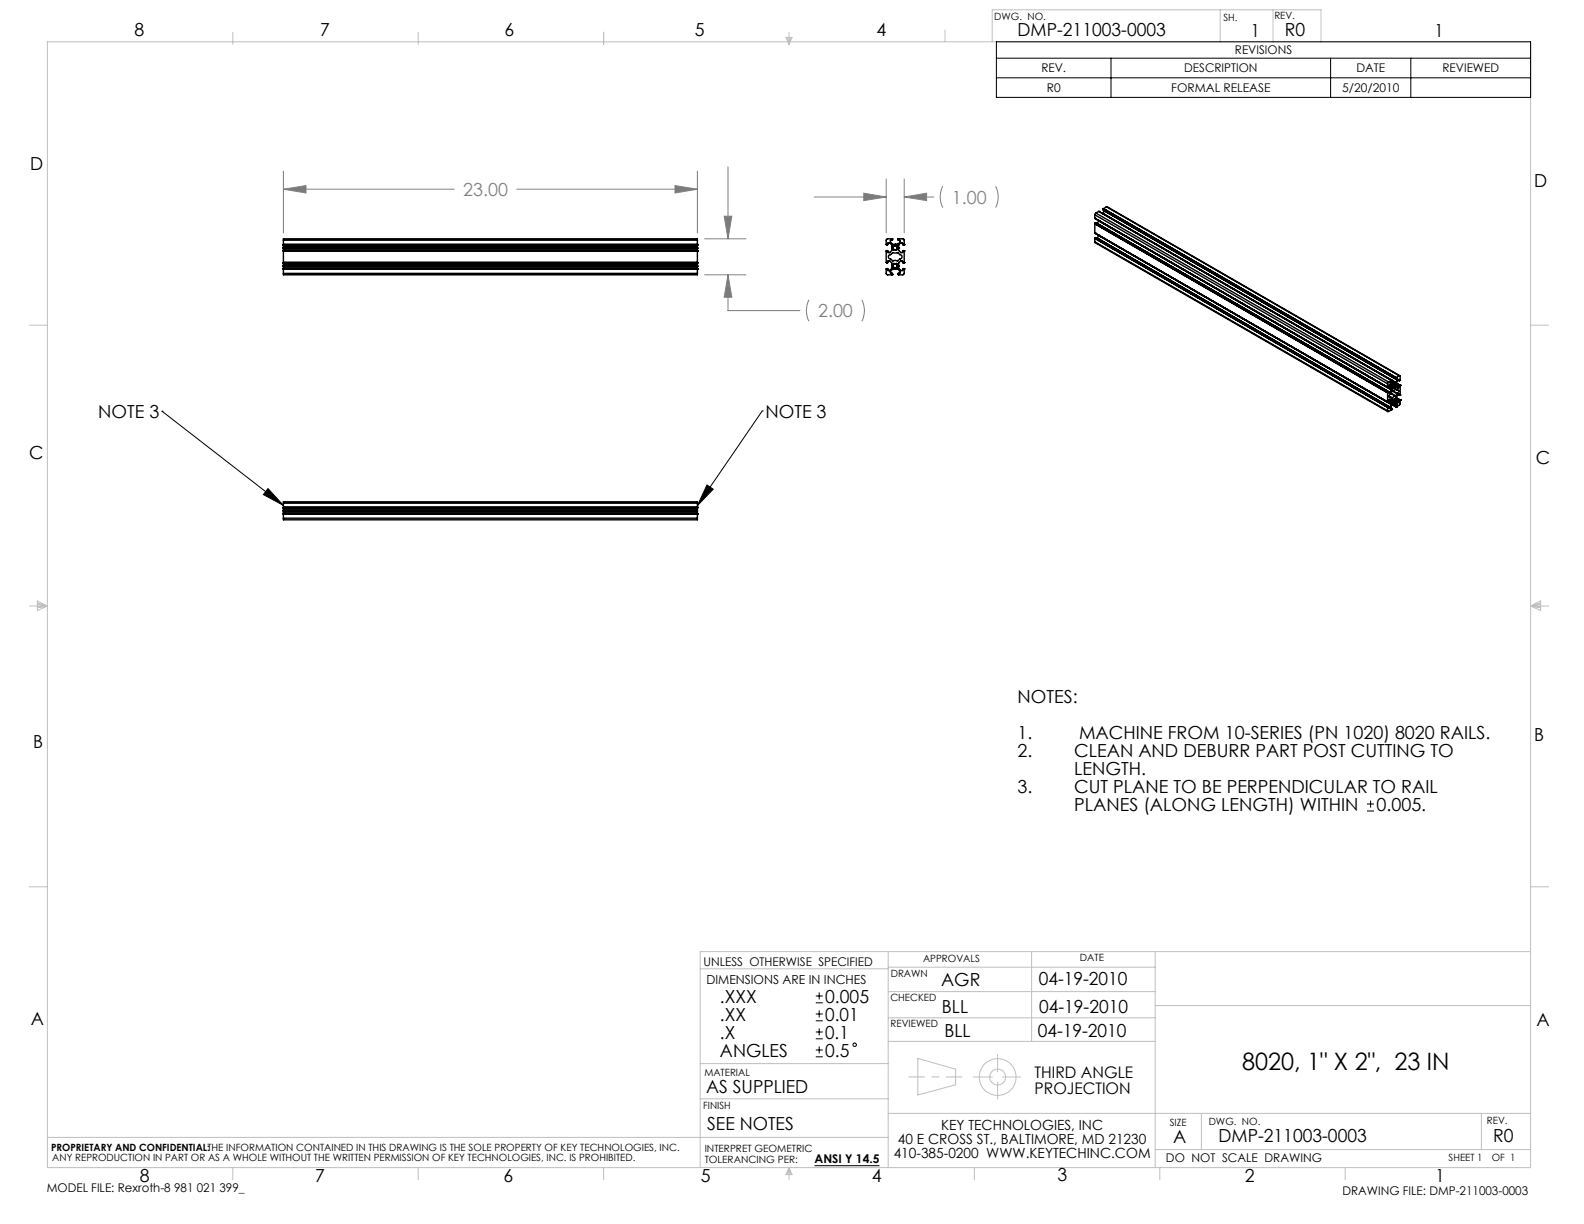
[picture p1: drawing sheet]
<svg xmlns="http://www.w3.org/2000/svg" width="279mm" height="216mm" viewBox="0 0 279 216" stroke-linecap="round" stroke-linejoin="round" font-family="sans-serif">
<g fill="none" stroke="#c0c0c0" stroke-width=".18">
<path d="M8.4 7.4h261.6v198.6h-261.6zM41.1 5.7v2.1M73.8 5.7v2.1M106.5 5.7v2.1M138.6 6.6h1.1l-.5 1.2zM138.9 6.6l.3 1.2M139.2 5.7v2.1M139.5 6.6l-.3 1.2M166.7 5.3v2.1M175 7.4v-5.7h58v5.7M215.2 1.7v5.7M224.5 1.7v5.7"/>
<path d="M5.2 57.4h3.2M270 57.4h3.2M5.2 106.9h3.2M6.6 106l1.8 .9-1.8 .8zM6.6 106.4l1.8 .5M6.6 106.6l1.8 .3M8.4 106.9l-1.8 .2M270 106.9h3.2M270 106.9l1.7 .2M270 106.9l1.7-.9v1.7zM271.7 106.6l-1.7 .3M271.7 106.4l-1.7 .5"/>
<path d="M5.2 156.4h3.2M270 156.4h3.2M123.5 170.9h33.2M156.7 167.9v38.1M156.7 179.5h47.1M156.7 174.9h47.1M156.7 170.6h47.1M182 167.9v15.8M203.8 167.9v38.1M203.8 177.4h66.2M270 167.9h-146.5v38.1M123.5 193.8h33.2"/>
<path d="M123.5 187.6h33.2M156.7 196.4h113.3M156.7 183.7h47.1M161.9 186.7l6.7 1.9v2.7l-6.7 1.8zM171.7 190h3.3M176 186v3.1M176 190.9v3M176.8 190h3.3M211.9 196.4v6.4M261.3 196.4v6.4M8.4 200.6h148.3M41.1 206v2.1"/>
<path d="M73.8 206v2.1M106.5 206v2.1M139.2 206v2.1M139.2 206l.5 1.2h-1.1zM139.2 206l-.3 1.2M139.2 206l.3 1.2M171.9 206v2.1M203.8 202.8h66.2M204.6 206v2.1M237.3 206v2.1"/>
<circle cx="176" cy="190" r="1.4"/>
<circle cx="176" cy="190" r="3.2"/>
</g>
<path d="M169.7 190h-9.4" fill="none" stroke="#c0c0c0" stroke-width=".18" stroke-dasharray="15.2 1.3 1.3 1.3" stroke-dashoffset="12.5"/>
<g fill="none" stroke="#000" stroke-width=".18">
<path d="M175.8 7.4h94.2v9.8h-94.2zM175.8 10.3h94.2M175.8 13.7h94.2M196 10.3v6.9M234.7 10.3v6.9M248.8 10.3v6.9M28.6 72.5h.1M28.6 72.5l21.4 16.6M134.4 72.5h.1M134.4 72.5l-11.4 16.7M47.3 86.2l2.7 2.9-3.5-1.9zM124.7 85.5l1.1 .8-2.8 2.9z"/>
<path d="M241.1 143.1h1.3M241.1 141.8h1.3M241.8 141.2v1.3"/>
</g>
<g fill="none" stroke="#808080" stroke-width=".18">
<path d="M50 33.4l4-.7v1.3zM50 30.2v10.9M50 33.4h30.1M91.2 33.4h31.8M119.1 32.7l3.9 .7-3.9 .6zM123 30.2v10.9M127.7 38.1h1.4l-.7 4zM128.4 29.4v12.7M143.6 34.7h12.7M152.4 34.1l3.9 .6-3.9 .7zM156.3 31.6v9.5M159.5 34.7l3.9-.6v1.3z"/>
<path d="M159.5 31.6v9.5M159.5 34.7h5.2M166.3 32.8a4.1 4.1 0 0 0 0 3.8M175.6 32.8a4.1 4.1 0 0 1 0 3.8M124.3 48.5h7.3M124.3 42.1h7.3M128.4 48.5l.7 3.9h-1.4zM128.4 48.5v6.3h12.7M142.7 52.9a4.1 4.1 0 0 0 0 3.8M152 52.9a4.1 4.1 0 0 1 0 3.8"/>
</g>
<path d="M47.3 86.2l2.7 2.9-3.5-1.9zM124.7 85.5l1.1 .8-2.8 2.9z" fill="#000"/>
<path d="M119.1 32.7l3.9 .7-3.9 .6zM50 33.4l4-.7v1.3zM128.4 48.5l.7 3.9h-1.4zM127.7 38.1h1.4l-.7 4zM159.5 34.7l3.9-.6v1.3zM152.4 34.1l3.9 .6-3.9 .7z" fill="#808080"/>
<g fill="none" stroke="#000" stroke-width=".25">
<path d="M193.1 38.5l52.4 30.2M193.1 39.4v.1M193.1 37.9l51.7 29.8M193.1 38.5l51.7 29.8M193.1 37.9v.6M193.1 39.5v1.6M193.1 39.4l51.7 29.9M193.1 39.5l51.7 29.8M193.1 39.4h.1M193.1 38.5h.1M193.1 39.4l51.7 29.8M193.2 39.4h-.1"/>
<path d="M193.2 39.4l51.6 29.8M193.3 39.3l51.8 30M193.3 39.3l51.6 29.8M193.3 39.3l-.1 .1M193.3 37.6l-.2 .3M193.3 37.6l51.6 29.8M193.5 39.4h.1M193.5 39.4l51.7 29.8M193.8 37.3h.1M193.8 38.9h.1M193.8 38.9v.1M193.8 37.3l51.7 29.8"/>
<path d="M193.8 37.3l-.5 .3M193.8 39l51.6 29.8M193.8 39l-.3 .4M194.5 37.7h.1M194.5 37.7l51.7 29.8M194.6 37.6l-.1 .1M194.6 37.6l51.6 29.9M194.6 36.9v.1M194.6 37l51.9 30M194.6 36.9l51.6 29.8M194.6 37l51.6 29.8M194.6 36.9h.1"/>
<path d="M194.6 36.8v.1M194.6 36.8h.1M194.6 36.8l51.7 29.8M194.8 37.2l51.7 29.8M194.8 37.2l-.2 .4M194.8 37.1v.1M195.2 36.5l-.6 .3M195.2 36.5l51.7 29.8M195.2 36.5l51.6 29.8M50 42.4v-.3h73v.3M50 43.1h.1M50 47.4h.1"/>
<path d="M50 48.2v.3h73v-.3M50 44.3h.1M50 46.3h.1M50 44.2v.1M50 43.2h.1M50 44.2h.1M50 46.4h.1M50 43.2v.1M50 44.2h73M50 46.4v.1M50 47.3h73M50 43.6h73"/>
<path d="M50 43.8h.1M50 46.8h73M50 47h.1M50 43.7h73M50 42.4h73M50 43.1h73M50 42.4v.8M50 43.3v.9M50 44.3v2.1M50 46.5v.9M50 47.4v.8M50 47.4h73"/>
<path d="M50 48.2h73M50 44.3h73M50 46.3h73M50 43.2h73M50 46.4h73M50 43.3h73M50 46.5h73M50 43.8h73M50 47h73M123 43.1h.1M123 47.4h.1M123 44.3h.1"/>
<path d="M123 46.3h.1M123 44.2v.1M123 43.2h.1M123 44.2h.1M123 46.4h.1M123 43.2v.1M123 46.4v.1M123 43.8h.1M123 47h.1M123 42.4v.8M123 43.3v.9M123 44.3v2.1"/>
<path d="M123 46.5v.9M123 47.4v.8M156.4 47.4v1h.9M156.4 47.4h.1M156.4 44.3h.1M156.4 43.1h.1M156.4 46.3h.1M156.4 44.3v2M156.4 46.3h.2v-.3h.4l.3 .4v.6M156.4 44.2v.1M156.4 44.2h.1M156.4 43.1h.2v-.2h.4l.3 .3v.6"/>
<path d="M156.7 45.1l.7-.5h1l.3 .3a.37 .37 0 0 1 .4 .4 .37 .37 0 0 1-.4 .3l-.3 .4-.4-.1-.6 .1-.3-.4h-.3zM157.1 44.9h.1M157.3 47v.3l-.4 .4h-.3v-.3h-.2M157.3 47h.1M157.3 43.8v.4l-.4 .4h-.3v-.4h-.2M157.3 43.8h.1M157.3 48.4h.1M157.4 42.2v.2h-.3v.3l.3 .4h.4M157.4 48.4h.1M157.4 48.4h-.1M157.4 42.2l-.9-.1-.2 .2 .1 .8M157.4 42.2h.1"/>
<path d="M157.6 43.4l.6-.1 .1 .2v.1a.23 .23 0 0 1 0 .3 .23 .23 0 0 1-.3 .1h-.2a.18 .18 0 0 1-.3 0 .18 .18 0 0 1 .1-.3zM157.6 46.6l.5-.1 .2 .1v.2a.23 .23 0 0 1 0 .3 .23 .23 0 0 1-.3 .1h-.2a.18 .18 0 0 1-.3 0 .18 .18 0 0 1 .1-.3zM157.8 43.1h.1M157.8 47.4h.1M157.8 47.4h-.4l-.3 .4v.4h.3v.2M157.9 43.1h.1M157.9 47.4h.1M157.9 47.4h-.1M158 43.1h.1M158 47.4h.4l.3 .4v.4h-.3v.2M158 47.4h.1M158 43.1h-.1"/>
<path d="M158.3 43.9h.1M158.3 47h.1M158.4 42.2v.2h.3v.3l-.3 .4h-.4M158.4 42.2h.1M158.4 48.4h.1M158.5 42.1l-.1 .1M158.5 42.1h.1M158.5 46.8v.2M158.5 48.4h.1M158.5 43.7v.1M158.5 42.1h.8l.2 .1v.9M158.5 43.8h.1"/>
<path d="M158.5 43.8v.4l.4 .4h.3v-.4h.2M158.5 47h.1M158.5 47v.3l.4 .4h.3v-.3h.2M158.5 46.8h.1M158.5 43.6v.1M159.4 43.2h.1M159.4 43.2l-.2-.1v-.2h-.3l-.4 .3v.4M159.4 44.2l.1 .1M159.4 46.4h.1M159.4 46.4l-.2-.1v-.3h-.3l-.4 .4v.4M159.4 47.4h.1M159.4 44.2h.1"/>
<path d="M159.5 43.1h.1M159.5 43.1l-.1 .1M159.5 44.3h.1M159.5 47.4h.1M159.5 47.4v1l-.2 .1-.8-.1M159.5 44.3v2M159.5 46.3h.1M159.5 46.3l-.1 .1M193.1 41.1h.1M193.1 42v.1M193.1 42.7v.1l51.7 29.8M193.1 41.1l51.7 29.8"/>
<path d="M193.1 42.1v.6M193.1 42l51.7 29.8M193.1 42.1l51.7 29.8M193.1 42.7l51.7 29.8M193.1 42h.1M193.1 41.1l52.4 30.2M193.2 41.9l-.1 .1M193.2 41.9l51.6 29.9M193.3 41.9l51.8 29.9M193.3 41.9l51.6 29.8M193.3 41.9h-.1M193.5 42h.1"/>
<path d="M193.5 42l51.7 29.8M193.8 41.5h.1M193.8 41.5v.1M193.8 41.6l51.6 29.8M193.8 41.6l-.3 .4M244.8 71.8v.1M244.8 71.8h.1M244.8 70.9h.1M244.8 69.3h.1M244.8 68.3h.1M244.8 67.7v.6M244.8 69.3v1.6"/>
<path d="M244.8 71.9v.6M244.8 69.2v.1M244.8 69.2h.1M244.9 71.7v.2M244.9 69.1v.2M244.9 71.7l-.1 .1M244.9 69.1l-.1 .1M244.9 67.4l-.1 .3M244.9 71.9h.1M244.9 70.7l.6 .3zM244.9 70.6l.6 .4M244.9 70.6v.2l-.1 .1"/>
<path d="M244.9 69.3l.1 .1M244.9 68.2l-.1 .1M244.9 68.1v.1M244.9 68l.6 .3M244.9 68.1l.6 .3M244.9 68.2l.6 .2M244.9 70.6l.6 .3M244.9 70.7l.6 .3M245 69.9l.3 .2M245 69.9l.6 .3M245.1 70.4l.4 .2M245.1 70.4l-.2 .2"/>
<path d="M245.1 67.9l.3 .1M245.1 67.9l-.2 .2M245.1 71.8l-.1 .1M245.1 69.3l-.1 .1M245.1 67.9l.4 .1M245.2 71.8h-.1M245.2 69.2l-.1 .1M245.3 67.7l.3 .1M245.3 71.9h.1M245.3 72.1h.1M245.3 71.9l.2 .1M245.3 71.9v.2"/>
<path d="M245.3 70.1h.1M245.3 70.1l.3 .1M245.3 67.4l.5 .3M245.3 67.4v.3M245.3 67.4l.6 .3M245.3 69.4l.8 .5M245.4 69.4l.8 .4M245.4 67.3l.5 .3M245.5 71.3h.1M245.4 68h.1M245.4 67.1h.1M245.4 71.4l-.2 .4"/>
<path d="M245.4 68.8l-.2 .4M245.4 67.1l-.5 .3M245.5 72.2l-.6 .4-.1-.1M245.5 70.9h.1M245.5 68.7l-.1 .1M245.5 68.4h.1M245.5 67.1h.1M245.5 72v.1M245.5 72.2h.1M245.5 68v.7M245.5 70.6v.7M245.5 72l-.2 .1"/>
<path d="M245.5 67.1l-.2 .3M245.5 72.1v.1M245.6 68.1v.1M245.6 70.7h.1M245.6 68.4v.1M245.6 68.5h.1M245.6 68.2h.1M245.6 70.7v.1M245.6 71h.1M245.6 71v.1M245.6 71.1l.1 .1M245.6 68.4l.1 .1"/>
<path d="M245.6 68.1l.4 .3M245.6 71l.1 .1M245.6 70.7l.4 .2M245.6 68.2v.2M245.6 68.4h.1M245.6 70.8v.2M245.6 68.2l.4 .2M245.6 68.4l.2 .1M245.6 69l.8 .4M245.6 71h.2M245.6 70.8l.4 .1M245.6 71.3l.6 .3"/>
<path d="M245.7 67.9h.1M245.7 67.9l-.1 .2M245.7 70.5l-.1 .2M245.7 67.9l.4 .2M245.7 67.9l.4 .3M245.7 69l.8 .4M245.7 70.5l.4 .3M245.7 68.5h.1M245.7 71.1v.1M245.7 70.5h.1M245.7 70.5l.4 .2M245.7 71.1h.1"/>
<path d="M245.7 71.3l.6 .3M245.8 68.5h-.1M245.8 71l-.1 .1M245.8 67.9l.3 .2M245.8 70.5l.3 .2M245.8 67.7h.1M245.8 67.7l-.2 .1M245.9 67.7h.1M245.9 71.2l-.4 .2-.2 .5M245.9 71.2h.1M245.9 71.2l.5 .3M245.9 67.6h.1"/>
<path d="M245.9 67.6v.1M246 68.4l-.2 .1M246 68.4h.1M246 67.8h.1M246 67.8l-.2 .1M246 70.9l-.2 .1M246 70.9h.1M246 70.4l-.2 .1M246 67.8l.1 .1M246 70.4l.1 .1M246 70.4h.1M246 70.3v.1"/>
<path d="M246 70.3l.1 .1M246 71.2l.5 .2M246 67.7l.1 .1M246 67.7v.1M246 70.3h.1M246.1 68.1v.1M246.1 68.1h.1M246.1 67.9v.2M246.1 67.9h.1M246.1 70.7v.1M246.1 70.7h.1M246.1 70.5v.2"/>
<path d="M246.1 70.4v.1M246.1 70.4h.1M246.1 69.9l-.5 .3M246.1 68.2l-.1 .2M246.1 67.8h.1M246.1 70.8l-.1 .1M246.1 67.8v.1M246.2 71l.3 .2M246.2 67.5l-.3 .1M246.2 71l-.3 .2M246.2 69.8l-.1 .1M246.2 67.5h.1"/>
<path d="M246.2 66.7h.1M246.2 67.9h.1M246.2 71.8h.1M246.2 71.8l-.6-.4 .7 .4M246.2 66.7v.1M246.2 71.6v.2M246.3 66.6l-.1 .1M246.3 66.6h.1M246.3 67.8h.1M246.3 67.9v.4M246.3 70.6h.1M246.3 70.8l.3 .2"/>
<path d="M246.3 71.8h.1M246.3 71.6h-.1M246.3 67.6l.6 .3M246.3 67.6v.2M246.3 70.6v.2M246.3 67.8l-.1 .1M246.3 68.3l.3 .1M246.3 67.9l.5 .3M246.3 67.7l.5 .3M246.3 67.8l.5 .3M246.3 68.1l.4 .2M246.3 70.2l.5 .4"/>
<path d="M246.3 70.4l.5 .3M246.3 70.6l.4 .3M246.3 70.5l.5 .3M246.4 66.7l.1 .1M246.4 66.7l-.2 .1M246.4 69.4l-.2 .4M246.4 71.5l-.1 .1M246.5 69.4a.3 .3 0 0 0 .2-.3 .3 .3 0 0 0-.2-.3l-.3-.1-.6 .3-.3 .4a.42 .42 0 0 0-.1 .7h.1M246.5 69.4h-.1M246.5 67h.1M246.5 71.4l-.1 .1M246.5 67l-.3 .5"/>
<path d="M246.5 66.8v.2M246.5 71.2v.2M246.6 68.4h.1M246.6 71h.1M246.6 69.6l.2 .1M246.7 67h.1M246.7 67h-.1l-.3 .6M246.7 69.5l.1 .1M246.7 69.5l-.4 .6v.5M246.7 68.3l-.1 .1M246.7 70.9l-.1 .1M246.8 66.3l-.5 .3"/>
<path d="M246.8 66.3h.2v.7l-.2 .1M246.8 68.2l-.1 .1M246.8 70.8l-.1 .1M246.8 67.1l-.2-.1 .2 .2M246.8 67v.1M246.8 68.1v.1M246.8 69.6v.1M246.8 70.7v.1M246.8 68v.1M246.8 70.6v.1M246.9 67.9h.1M246.9 70.5v.1"/>
<path d="M246.9 70.5l-.6-.3 .7 .4M246.9 67.9l-.1 .1M246.9 70.5l-.1 .1M246.9 68h.1M246.9 69.7h.1M246.9 69.7h-.1M246.9 70.6h.1M246.9 67.9l.1 .1M246.9 67.9v.1M247 68h.1M247 68l-.1 1.7M247 70.6h.1"/>
<path d="M247 70.6l-.1 .8-.6 .4M50 88.8v-.3h73v.3M50 89.5h.1M50 91.4v.3h73v-.3M50 90.7h.1M50 90.6v.1M50 90.6h.1M50 89.6h73zM50 90.6h73M50 90h73M50 90.1l73 .1zM50 90.1h73"/>
<path d="M50 88.8v1.8M50 90.7v.7M50 88.8h73M50 89.5h73M50 91.4h73M50 90.7h73M50 89.6h73M123 89.5h.1M123 90.7h.1M123 90.6v.1M123 90.6h.1M123 88.8v1.8"/>
<path d="M123 90.7v.7"/>
</g>
<g fill="none" stroke="#000" stroke-width=".18">
<path d="M143.9 176.9h1.2M143.9 175.7h1.2M143.9 178.9h1.2M144.5 175v1.3M144.5 178.2v1.3M143.9 180.1h1.2M143.9 183.2h1.2M143.9 182h1.2M143.9 186.4h1.2M143.9 185.2h1.2M144.5 181.4v1.2M144.5 184.6v1.2"/>
<path d="M143.7 205.6h11.4"/>
<circle cx="150.8" cy="184.3" r=".31"/>
</g>
<text font-size="4.2" x="219.1" y="188.7">8020, 1&quot; X 2&quot;, 23 IN</text>
<g font-size="3.2">
<text x="23.7" y="6.3">8</text>
<text x="56.5" y="6.4">7</text>
<text x="89" y="6.4">6</text>
<text x="122.6" y="6.4">5</text>
<text x="154.6" y="6.3">4</text>
<text x="179.5" y="6.4">DMP-211003-0003</text>
<text x="220.6" y="6.5">1</text>
<text x="226.6" y="6.4">R0</text>
<text x="253" y="6.6">1</text>
<text x="5.3" y="30">D</text>
<text x="270.6" y="32.9">D</text>
<text x="17.3" y="73.7">NOTE 3</text>
<text x="135" y="73.7">NOTE 3</text>
<text x="5.2" y="81">C</text>
<text x="270.9" y="81.9">C</text>
<text x="179.5" y="124">NOTES:</text>
<text x="5.8" y="132">B</text>
<text x="179.5" y="130.3">1.</text>
<text x="190.3" y="130.3">MACHINE FROM 10-SERIES (PN 1020) 8020 RAILS.</text>
<text x="270.6" y="130.7">B</text>
<text x="179.5" y="133.5">2.</text>
<text x="189.5" y="133.5">CLEAN AND DEBURR PART POST CUTTING TO</text>
<text x="189.5" y="136.7">LENGTH.</text>
<text x="179.5" y="139.8">3.</text>
<text x="189.5" y="139.8">CUT PLANE TO BE PERPENDICULAR TO RAIL</text>
<text x="189.5" y="143">PLANES (ALONG LENGTH) WITHIN</text>
<text x="242.8" y="143">0.005.</text>
<text x="166" y="173.9">AGR</text>
<text x="183.2" y="173.8">04-19-2010</text>
<text x="127" y="176.9">.XXX</text>
<text x="145.6" y="176.9">0.005</text>
<text x="166.2" y="178.8">BLL</text>
<text x="183.3" y="178.6">04-19-2010</text>
<text x="5.4" y="180.9">A</text>
<text x="127" y="180.1">.XX</text>
<text x="127" y="183.2">.X</text>
<text x="145.6" y="180">0.01</text>
<text x="145.6" y="183.2">0.1</text>
<text x="166.6" y="182.9">BLL</text>
<text x="183" y="183">04-19-2010</text>
<text x="271" y="181">A</text>
<text x="127" y="186.4">ANGLES</text>
<text x="145.6" y="186.4">0.5</text>
<text x="124.6" y="192.8">AS SUPPLIED</text>
<text x="124.7" y="199.4">SEE NOTES</text>
<text x="207" y="201.6">A</text>
<text x="214.9" y="201.5">DMP-211003-0003</text>
<text x="263.4" y="201.4">R0</text>
<text x="24.7" y="208.4">8</text>
<text x="55.6" y="208.5">7</text>
<text x="88.8" y="208.4">6</text>
<text x="123.6" y="208.4">5</text>
<text x="153.8" y="208.4">4</text>
<text x="186.6" y="208.3">3</text>
<text x="219.6" y="208.4">2</text>
<text x="253.2" y="208.5">1</text>
</g>
<g font-size="3.2" fill="#808080">
<text x="81.7" y="34.6">23.00</text>
<text x="167.9" y="35.9">1.00</text>
<text x="144.3" y="56">2.00</text>
</g>
<g font-size="2.8">
<text x="182.5" y="190.1">THIRD ANGLE</text>
<text x="182.5" y="192.9">PROJECTION</text>
</g>
<g font-size="2.5">
<text x="158.4" y="201.9">40 E CROSS ST., BALTIMORE, MD 21230</text>
<text x="166" y="199.4">KEY TECHNOLOGIES, INC</text>
<text x="157.6" y="204.3">410-385-0200 WWW.KEYTECHINC.COM</text>
</g>
<text font-size="2.2" x="124.6" y="173.7">DIMENSIONS ARE IN INCHES</text>
<g font-size="2.1">
<text x="217.8" y="9.6">REVISIONS</text>
<text x="183.7" y="12.8">REV.</text>
<text x="184.7" y="16.2">R0</text>
<text x="206.6" y="16.2">FORMAL RELEASE</text>
<text x="208.9" y="12.8">DESCRIPTION</text>
<text x="236.8" y="16.2">5/20/2010</text>
<text x="239.3" y="12.8">DATE</text>
<text x="254.4" y="12.8">REVIEWED</text>
<text x="124.1" y="170.3">UNLESS OTHERWISE SPECIFIED</text>
<text x="143.7" y="205.2">ANSI Y 14.5</text>
<text x="205.7" y="205">DO NOT SCALE DRAWING</text>
<text x="8.2" y="210.3">MODEL FILE: Rexroth-8 981 021 399_</text>
<text x="236.8" y="210.7">DRAWING FILE: DMP-211003-0003</text>
</g>
<g font-size="1.8">
<text x="175.4" y="3.5">DWG. NO.</text>
<text x="215.8" y="3.6">SH.</text>
<text x="224.8" y="3.3">REV.</text>
<text x="157.1" y="172.3">DRAWN</text>
<text x="162.8" y="169.7">APPROVALS</text>
<text x="190.5" y="169.5">DATE</text>
<text x="157.1" y="176.6">CHECKED</text>
<text x="157.1" y="181.2">REVIEWED</text>
<text x="124.2" y="189.8">MATERIAL</text>
<text x="124.1" y="195.6">FINISH</text>
<text x="9" y="203">PROPRIETARY AND CONFIDENTIAL:THE INFORMATION CONTAINED IN THIS DRAWING IS THE SOLE PROPERTY OF KEY TECHNOLOGIES, INC.</text>
<text x="124.3" y="203.1">INTERPRET GEOMETRIC</text>
<text x="206.3" y="198.5">SIZE</text>
<text x="213.2" y="198.5">DWG. NO.</text>
<text x="262.3" y="198.2">REV.</text>
<text x="9.2" y="204.8">ANY REPRODUCTION IN PART OR AS A WHOLE WITHOUT THE WRITTEN PERMISSION OF KEY TECHNOLOGIES, INC. IS PROHIBITED.</text>
<text x="124.3" y="205.2">TOLERANCING PER:</text>
<text x="255.5" y="204.8">SHEET 1</text>
<text x="263.1" y="204.8">OF 1</text>
</g>
</svg>
